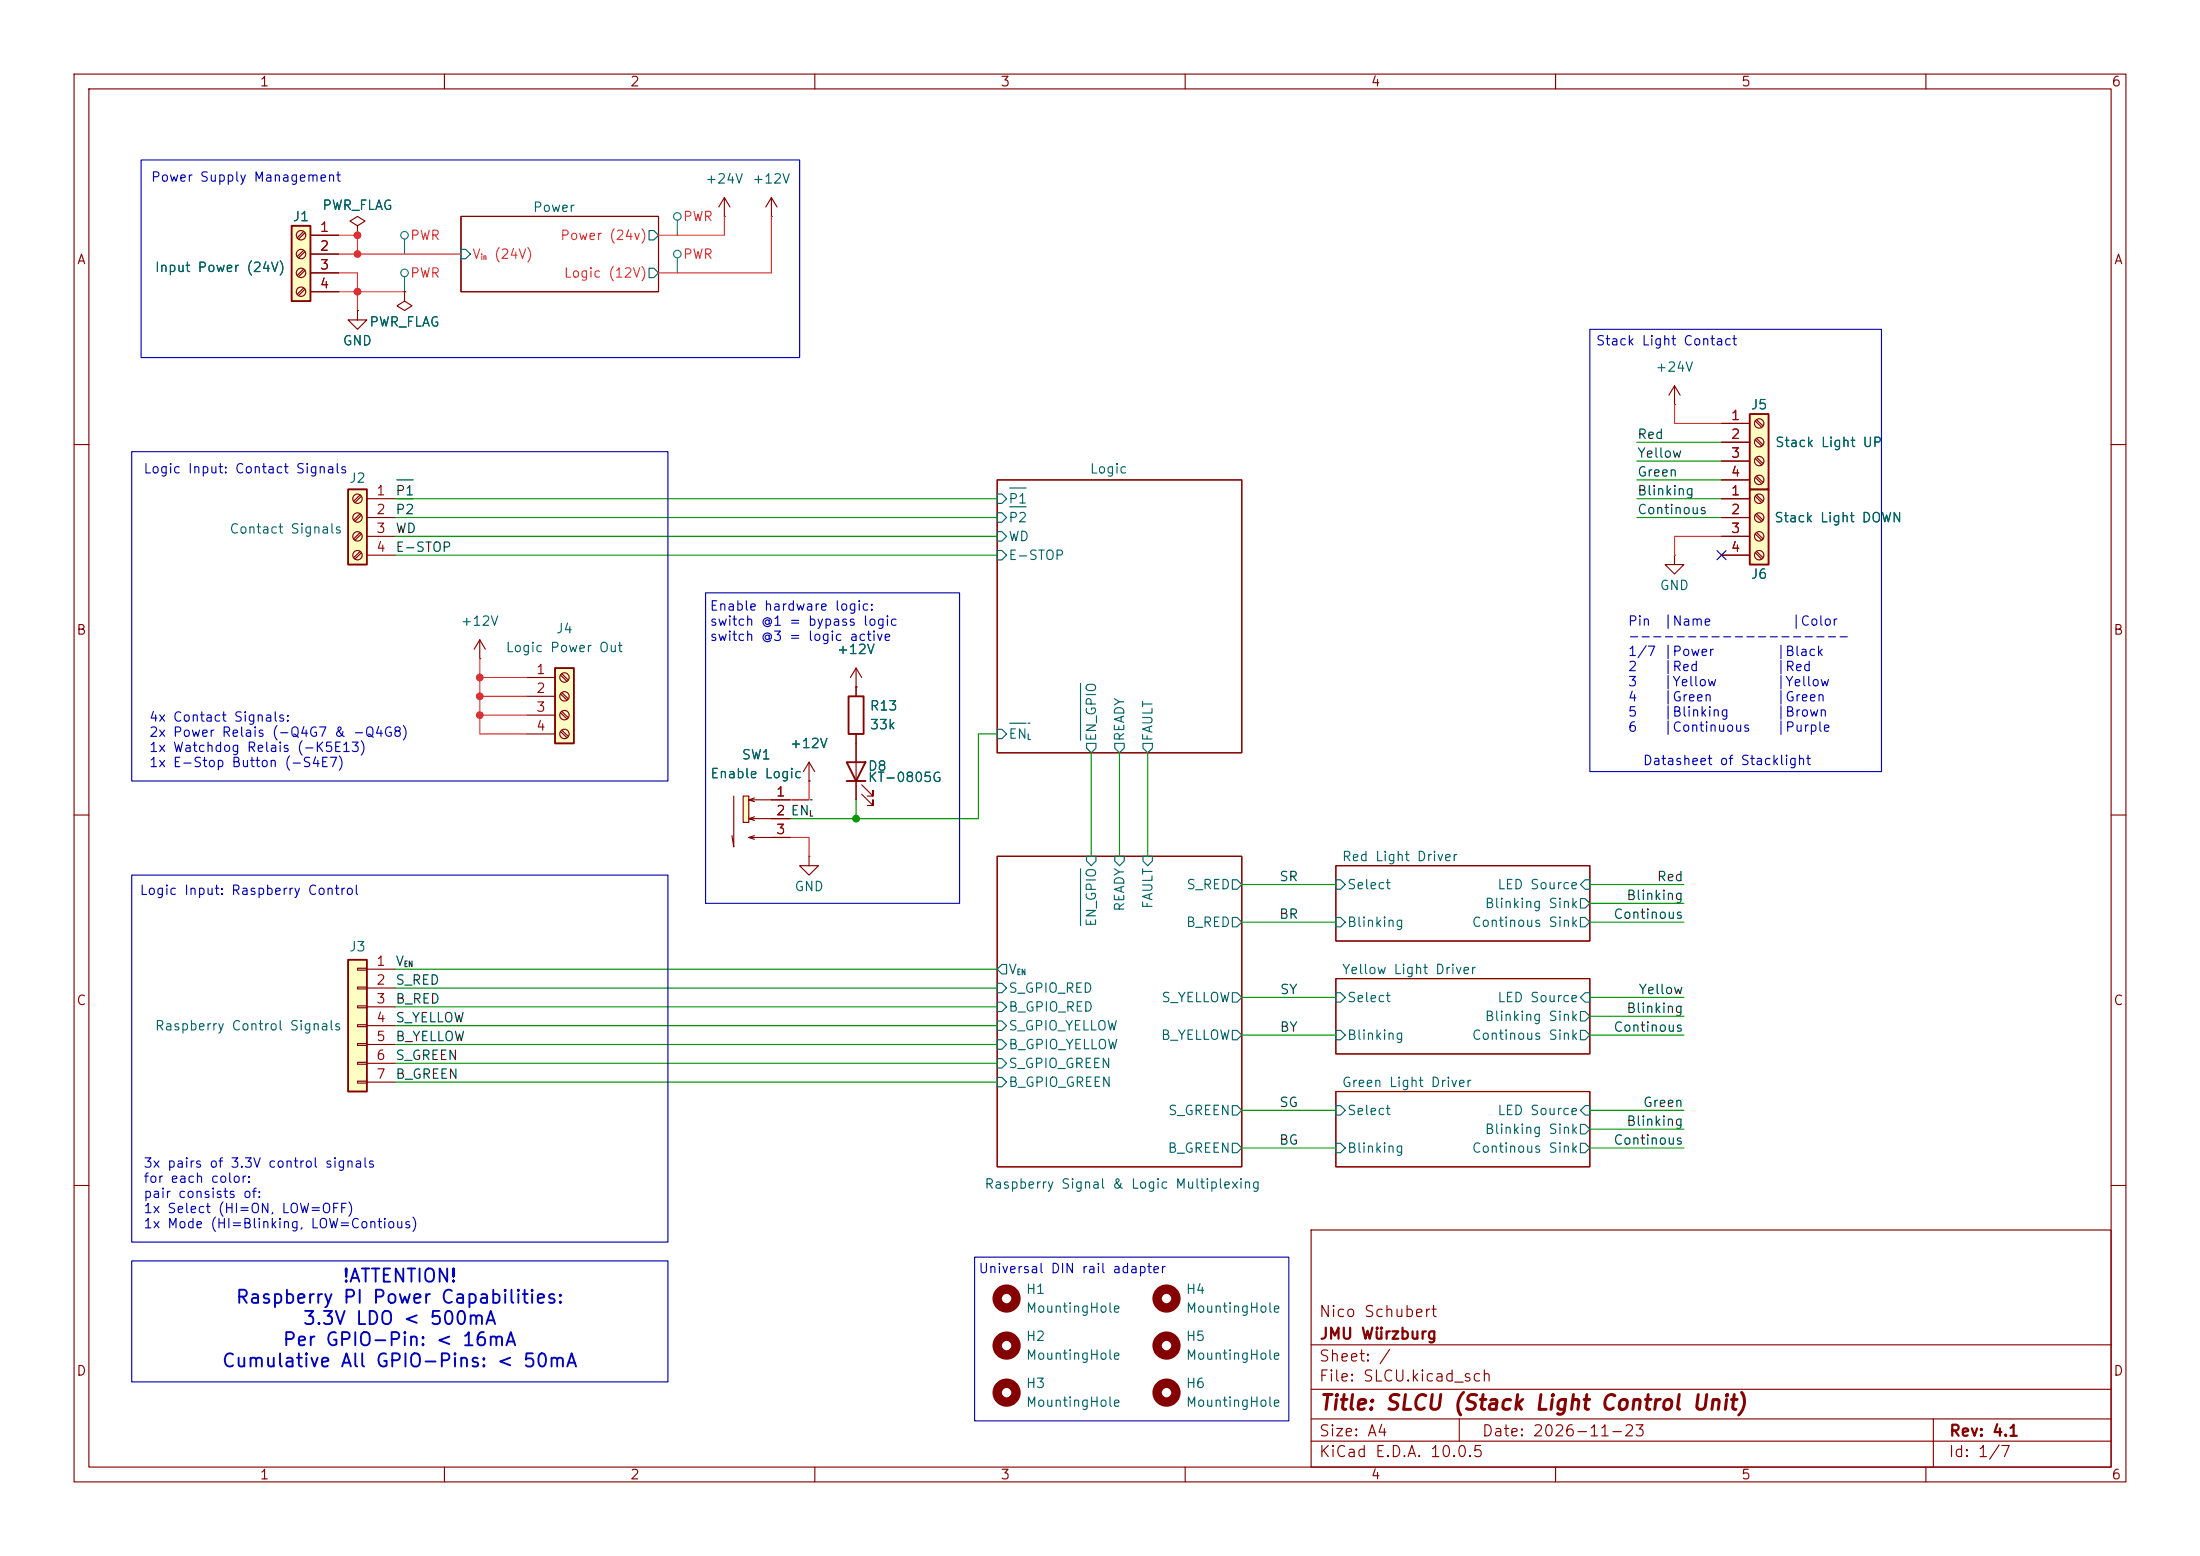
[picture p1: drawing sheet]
<svg xmlns="http://www.w3.org/2000/svg" width="297mm" height="210mm" viewBox="0 0 297 210" stroke-linecap="round" stroke-linejoin="round" font-family="sans-serif">
<g fill="none" stroke="#840000" stroke-width=".15">
<path d="M10 10h277v190h-277zM12 12h273v186h-273zM60 10v2M110 10v2M160 10v2M210 10v2M260 10v2M48.3 30.5l1-.7-1-.6-1.1 .6 1.1 .7v1.3M48.3 31.8h.1M62.2 29.2h26.7v10.2h-26.7zM104.1 29.2h.1M104.1 26.7l-.7 1.2"/>
<path d="M104.1 26.7l.8 1.2M104.1 26.7v2.5M226.1 54.6h.1M226.1 52.1l-.8 1.2M226.1 52.1l.7 1.2M226.1 52.1v2.5M10 60h2M134.6 64.8h33v36.8h-33zM285 60h2M10 110h2M115.6 100.3v7.7M116.3 107.2l1.6 1.5v-.7v.7h-.8"/>
<path d="M116.3 105.9l1.6 1.5v-.7v.7h-.8M134.6 115.6h33v41.9h-33zM180.3 116.8h34.3v10.2h-34.3zM285 110h2M180.3 132.1h34.3v10.1h-34.3zM180.3 147.3h34.3v10.2h-34.3zM10 160h2M177 166h108v32h-108zM285 160h2M60 198v2M110 198v2M160 198v2"/>
<path d="M177 194.5h108M177 191.5h108M177 187.5h108M177 181.5h108M197 191.5v3M210 198v2M260 198v2M261 191.5v6.5"/>
</g>
<g fill="none" stroke="#006464" stroke-width=".15">
<path d="M62.2 33.7h.7l.6 .6-.6 .6h-.7zM87.6 31.1h.7l.6 .7-.6 .6h-.7zM87.6 36.2h.7l.6 .6-.6 .7h-.7zM134.6 74.3h.7l.6 .6-.6 .7h-.7zM134.6 71.8h.7l.6 .6-.6 .6h-.7zM134.6 66.7h.7l.6 .6-.6 .6h-.7zM134.6 69.2h.7l.6 .7-.6 .6h-.7zM136.3 65.9h2.2M136.3 68.4h2.2M134.6 98.4h.7l.6 .7-.6 .6h-.7zM136.3 97.6h2.2M138.8 97.6h.2"/>
<path d="M145.9 92.2v7.7M145.9 117.3v7.6M146.7 115.6h1.3v.6l-.7 .6-.6-.6zM146.7 100.3h1.3v.7l-.7 .6-.6-.6zM150.5 115.6h1.3v.6l-.7 .6-.6-.6zM150.5 100.3h1.3v.7l-.7 .6-.6-.6zM154.3 115.6h1.3v.6l-.7 .6-.6-.6zM154.3 100.3h1.3v.7l-.7 .6-.6-.6zM166.4 118.7h.6l.6 .7-.6 .6h-.6zM180.3 118.7h.7l.6 .7-.6 .6h-.7zM214 118.7h.6v1.3h-.6l-.6-.6zM134.6 132.7h.7l.6 .7-.6 .6h-.7z"/>
<path d="M134.6 137.8h.7l.6 .6-.6 .7h-.7zM134.6 135.3h.7l.6 .6-.6 .6h-.7zM135.3 130.2h.6v1.2h-.6l-.7-.6zM166.4 134h.6l.6 .6-.6 .7h-.6zM166.4 123.8h.6l.6 .7-.6 .6h-.6zM166.4 139.1h.6l.6 .6-.6 .6h-.6zM180.3 123.8h.7l.6 .7-.6 .6h-.7zM180.3 134h.7l.6 .6-.6 .7h-.7zM180.3 139.1h.7l.6 .6-.6 .6h-.7zM213.4 121.3h.6l.6 .6-.6 .7h-.6zM213.4 123.8h.6l.6 .7-.6 .6h-.6zM213.4 136.5h.6l.6 .7-.6 .6h-.6z"/>
<path d="M213.4 139.1h.6l.6 .6-.6 .6h-.6zM214 134h.6v1.3h-.6l-.6-.7zM134.6 142.9h.7l.6 .6-.6 .6h-.7zM134.6 145.4h.7l.6 .7-.6 .6h-.7zM134.6 140.3h.7l.6 .7-.6 .6h-.7zM166.4 149.2h.6l.6 .7-.6 .6h-.6zM166.4 154.3h.6l.6 .6-.6 .7h-.6zM180.3 149.2h.7l.6 .7-.6 .6h-.7zM180.3 154.3h.7l.6 .6-.6 .7h-.7zM213.4 151.8h.6l.6 .6-.6 .6h-.6zM213.4 154.3h.6l.6 .6-.6 .7h-.6zM214 149.2h.6v1.3h-.6l-.6-.6z"/>
</g>
<path d="M114.3 102.9h2.5l-1.2 2.5zM114.3 105.4h2.5" fill="none" stroke="#840000" stroke-width=".25"/>
<path d="M47 129.5h2.5v17.8h-2.5z" fill="#ffffc2"/>
<path d="M47 129.5h2.5v17.8h-2.5z" fill="none" stroke="#840000" stroke-width=".25"/>
<g fill="none" stroke="#840000" stroke-width=".15">
<path d="M48.3 130.7h1.2v.2h-1.2zM48.3 133.2h1.2v.3h-1.2zM48.3 135.8h1.2v.2h-1.2zM48.3 138.3h1.2v.3h-1.2zM49.5 130.8h3.8M49.5 133.4h3.8M49.5 135.9h3.8M49.5 138.4h3.8M48.3 140.8h1.2v.3h-1.2zM48.3 143.4h1.2v.2h-1.2zM48.3 145.9h1.2v.3h-1.2zM49.5 141h3.8"/>
<path d="M49.5 143.5h3.8M49.5 146.1h3.8"/>
</g>
<path d="M236.2 66h2.6v10.2h-2.6z" fill="#ffffc2"/>
<path d="M236.2 66h2.6v10.2h-2.6z" fill="none" stroke="#840000" stroke-width=".25"/>
<g fill="none" stroke="#840000" stroke-width=".15">
<path d="M226.1 74.9v1.3h-1.3l1.3 1.3 1.2-1.3h-1.2M226.1 74.9h.1M232.4 67.3h3.8M232.4 69.9h3.8M232.4 72.4h3.8M232.4 74.9h3.8M237 67l.8 .8M237 69.5l.8 .9M237 72.1l.8 .8M237 74.6l.8 .8M237.1 66.8l.9 .8M237.1 69.3l.9 .9"/>
<path d="M237.1 71.9l.9 .8M237.1 74.4l.9 .9"/>
<circle cx="237.5" cy="69.8" r=".63"/>
<circle cx="237.5" cy="67.3" r=".63"/>
<circle cx="237.5" cy="72.4" r=".63"/>
<circle cx="237.5" cy="74.9" r=".63"/>
</g>
<path d="M39.4 30.5h2.5v10.1h-2.5z" fill="#ffffc2"/>
<path d="M39.4 30.5h2.5v10.1h-2.5z" fill="none" stroke="#840000" stroke-width=".25"/>
<g fill="none" stroke="#840000" stroke-width=".15">
<path d="M41 31.2l-.9 .9M41 33.8l-.9 .8M41 36.3l-.9 .9M41 38.9l-.9 .8M41.2 31.4l-.9 .9M41.2 34l-.9 .8M41.2 36.5l-.9 .8M41.2 39l-.9 .9M41.9 31.8h3.8M41.9 34.3h3.8M41.9 36.8h3.8M41.9 39.4h3.8"/>
<path d="M109.2 115.6v1.2h1.3l-1.3 1.3-1.3-1.3h1.3M109.2 115.6h.1M109.2 105.4h.1M109.2 102.9l-.7 1.2M109.2 102.9l.8 1.2M109.2 102.9v2.5"/>
<circle cx="40.6" cy="34.3" r=".63"/>
<circle cx="40.6" cy="36.8" r=".63"/>
<circle cx="40.6" cy="39.4" r=".63"/>
<circle cx="40.6" cy="31.7" r=".63"/>
</g>
<path d="M100.3 107.4h.8v3.6h-.8z" fill="#ffffc2"/>
<path d="M99.1 107.4v6.9l-.3-1.5M100.3 107.4h.8v3.6h-.8zM101.8 107.7l-.7 .3M101.8 110.2l-.7 .3M101.8 112.8l-.7 .2M106.7 108h-5.6l.7 .2M106.7 110.5h-5.6l.7 .2M106.7 113h-5.6l.7 .3" fill="none" stroke="#840000" stroke-width=".15"/>
<path d="M236.2 55.9h2.6v10.1h-2.6z" fill="#ffffc2"/>
<path d="M236.2 55.9h2.6v10.1h-2.6z" fill="none" stroke="#840000" stroke-width=".25"/>
<g fill="none" stroke="#840000" stroke-width=".15">
<path d="M54.6 39.4v1.2l-1 .7 1 .6 1-.6-1-.7M54.6 39.4h.1M97.8 29.2h.1M97.8 26.7l-.8 1.2M97.8 26.7l.8 1.2M97.8 26.7v2.5M48.3 41.9v1.3h-1.3l1.3 1.3 1.2-1.3h-1.2M48.3 41.9h.1M232.4 57.2h3.8M232.4 59.7h3.8M237 56.8l.8 .9M237 59.4l.8 .8"/>
<path d="M237.1 56.6l.9 .9M237.1 59.2l.9 .8M232.4 62.2h3.8M232.4 64.8h3.8M237 61.9l.8 .8M237 64.4l.8 .9M237.1 61.7l.9 .9M237.1 64.3l.9 .8M115.6 92.7h.1M115.6 90.2l-.8 1.2M115.6 90.2l.7 1.2M115.6 90.2v2.5"/>
<circle cx="237.5" cy="57.1" r=".63"/>
<circle cx="237.5" cy="59.7" r=".63"/>
<circle cx="237.5" cy="62.2" r=".63"/>
<circle cx="237.5" cy="64.8" r=".63"/>
</g>
<g fill="none" stroke="#840000" stroke-width="1.3">
<circle cx="135.9" cy="175.3" r="1.27"/>
<circle cx="157.5" cy="175.3" r="1.27"/>
<circle cx="135.9" cy="188" r="1.27"/>
<circle cx="135.9" cy="181.6" r="1.27"/>
<circle cx="157.5" cy="188" r="1.27"/>
<circle cx="157.5" cy="181.6" r="1.27"/>
</g>
<path d="M74.9 90.2h2.6v10.1h-2.6z" fill="#ffffc2"/>
<path d="M74.9 90.2h2.6v10.1h-2.6z" fill="none" stroke="#840000" stroke-width=".25"/>
<g fill="none" stroke="#840000" stroke-width=".15">
<path d="M71.1 91.4h3.8M71.1 94h3.8M71.1 96.5h3.8M71.1 99.1h3.8M75.7 91.1l.8 .8M75.7 93.6l.8 .9M75.7 96.2l.8 .8M75.7 98.7l.8 .9M75.8 90.9l.9 .9M75.8 93.5l.9 .8M75.8 96l.9 .9M75.8 98.6l.9 .8"/>
<circle cx="76.2" cy="99.1" r=".63"/>
<circle cx="76.2" cy="96.5" r=".63"/>
<circle cx="76.2" cy="91.4" r=".63"/>
<circle cx="76.2" cy="94" r=".63"/>
</g>
<path d="M47 66h2.5v10.2h-2.5z" fill="#ffffc2"/>
<path d="M47 66h2.5v10.2h-2.5zM114.6 94h2v5.1h-2z" fill="none" stroke="#840000" stroke-width=".25"/>
<g fill="none" stroke="#840000" stroke-width=".15">
<path d="M41.9 31.8h3.8M41.9 34.3h3.8M41.9 36.8h3.8M41.9 39.4h3.8M48.3 31.8h.1M54.6 39.4h.1M48.3 41.9h.1M232.4 57.2h3.8M232.4 59.7h3.8M48.6 66.8l-.8 .8M48.6 69.3l-.8 .9M48.6 71.9l-.8 .8"/>
<path d="M48.6 74.4l-.8 .9M48.8 67l-.9 .8M48.8 69.5l-.9 .9M48.8 72.1l-.9 .8M48.8 74.6l-.9 .8M49.5 67.3h3.8M49.5 69.9h3.8M49.5 72.4h3.8M49.5 74.9h3.8M232.4 67.3h3.8M232.4 69.9h3.8M232.4 72.4h3.8"/>
<path d="M232.4 74.9h3.8M232.4 62.2h3.8M232.4 64.8h3.8M64.8 88.9h.1M64.8 86.4l-.8 1.2M64.8 86.4l.7 1.2M64.8 86.4v2.5M115.6 92.7h.1M115.6 92.7v1.3M115.6 99.1v3.8M104.1 108h2.6M104.1 110.5h2.6"/>
<path d="M104.1 113h2.6M109.2 105.4h.1M115.6 105.4v2.6"/>
<circle cx="48.3" cy="67.3" r=".63"/>
<circle cx="48.3" cy="69.8" r=".63"/>
<circle cx="48.3" cy="74.9" r=".63"/>
<circle cx="48.3" cy="72.4" r=".63"/>
</g>
<g fill="none" stroke="#484848" stroke-width=".15">
<path d="M54.6 32.3v2M54.6 37.3v2.1M91.4 29.7v2.1M91.4 34.8v2"/>
<circle cx="54.6" cy="31.8" r=".51"/>
<circle cx="54.6" cy="36.8" r=".51"/>
<circle cx="91.4" cy="34.3" r=".51"/>
<circle cx="91.4" cy="29.2" r=".51"/>
</g>
<path d="M53.6 64.8h2.2M53.6 67.3h2.2M106.9 107.9h2.2M109.4 107.9h.2" fill="none" stroke="#0f0f0f" stroke-width=".15"/>
<g fill="none" stroke="#009600" stroke-width=".15">
<path d="M221 59.7h11.4M53.3 69.9h81.3M53.3 67.3h81.3M53.3 74.9h81.3M53.3 72.4h81.3M221 62.2h11.4M221 69.9h11.4M221 64.8h11.4M221 67.3h11.4M134.6 99.1h-2.5v11.4h-25.4M115.6 108v2.5M147.3 101.6v14"/>
<path d="M151.1 101.6v14M154.9 101.6v14M167.6 119.4h12.7M214.6 119.4h12.7M53.3 135.9h81.3M53.3 133.4h81.3M53.3 138.4h81.3M53.3 130.8h81.3M167.6 124.5h12.7M167.6 139.7h12.7M167.6 134.6h12.7M214.6 124.5h12.7"/>
<path d="M214.6 121.9h12.7M214.6 139.7h12.7M214.6 134.6h12.7M214.6 137.2h12.7M53.3 141h81.3M53.3 146.1h81.3M53.3 143.5h81.3M167.6 149.9h12.7M167.6 154.9h12.7M214.6 149.9h12.7M214.6 152.4h12.7M214.6 154.9h12.7"/>
</g>
<g fill="none" stroke="#ff2c33" stroke-width=".15">
<path d="M45.7 31.8h2.6v2.5M45.7 34.3h16.5M45.7 36.8h2.6v5.1M45.7 39.4h8.9M97.8 29.2v2.6h-8.9M104.1 29.2v7.6h-15.2M226.1 54.6v2.6h6.3M232.4 72.4h-6.3v2.5M64.8 91.4h6.3M64.8 88.9v10.2h6.3M64.8 94h6.3M64.8 96.5h6.3"/>
<path d="M106.7 113h2.5v2.6M109.2 105.4v2.6h-2.5"/>
</g>
<path d="M231.8 74.3l1.2 1.2M233 74.3l-1.2 1.2" fill="none" stroke="#000084" stroke-width=".15"/>
<path d="M19 21.6h88.9v26.7h-88.9zM214.6 44.5h39.4v59.6h-39.4zM17.8 61h72.4v44.4h-72.4zM95.2 80h34.3v41.9h-34.3zM17.8 118.1h72.4v49.5h-72.4zM17.8 170.2h72.4v16.3h-72.4zM131.6 169.7h42.4v22.1h-42.4z" fill="none" stroke="#0000c2" stroke-width=".15"/>
<g fill="#ff2c33" stroke="#ff2c33" stroke-width=".14">
<circle cx="64.8" cy="94" r=".46"/>
<circle cx="64.8" cy="96.5" r=".46"/>
<circle cx="48.3" cy="31.8" r=".46"/>
<circle cx="48.3" cy="34.3" r=".46"/>
<circle cx="48.3" cy="39.4" r=".46"/>
<circle cx="64.8" cy="91.4" r=".46"/>
</g>
<circle cx="115.6" cy="110.5" r=".46" fill="#009600" stroke="#009600" stroke-width=".14"/>
<text font-size="2" fill="#840000" x="178" y="190.8">Title: SLCU (Stack Light Control Unit)</text>
<g font-size="1.8" fill="#0000c2">
<text x="46.1" y="173.5">!ATTENTION!</text>
<text x="31.7" y="176.4">Raspberry PI Power Capabilities:</text>
<text x="40.8" y="179.2">3.3V LDO &lt; 500mA</text>
<text x="29.8" y="185">Cumulative All GPIO-Pins: &lt; 50mA</text>
<text x="38" y="182.1">Per GPIO-Pin: &lt; 16mA</text>
</g>
<g font-size="1.5" fill="#840000">
<text x="178" y="178.1">Nico Schubert</text>
<text x="178" y="184.1">Sheet: /</text>
<text x="178" y="181.1">JMU Würzburg</text>
<text x="178" y="186.8">File: SLCU.kicad_sch</text>
<text x="178" y="197">KiCad E.D.A. 10.0.5</text>
<text x="178" y="194.2">Size: A4</text>
<text x="200" y="194.2">Date: 2026-11-23</text>
<text x="263" y="197">Id: 1/7</text>
<text x="263" y="194.2">Rev: 4.1</text>
</g>
<g font-size="1.3" fill="#840000">
<text x="35" y="12">1</text>
<text x="85" y="12">2</text>
<text x="135" y="12">3</text>
<text x="185" y="12">4</text>
<text x="235" y="12">5</text>
<text x="285" y="12">6</text>
<text x="10.3" y="36">A</text>
<text x="285.3" y="36">A</text>
<text x="10.2" y="86">B</text>
<text x="285.2" y="86">B</text>
<text x="10.2" y="136">C</text>
<text x="285.2" y="136">C</text>
<text x="10.2" y="186">D</text>
<text x="285.2" y="186">D</text>
<text x="35" y="200">1</text>
<text x="85" y="200">2</text>
<text x="135" y="200">3</text>
<text x="185" y="200">4</text>
<text x="235" y="200">5</text>
<text x="285" y="200">6</text>
</g>
<g font-size="1.3" fill="#0000c2">
<text x="20.3" y="24.8">Power Supply Management</text>
<text x="215.4" y="46.9">Stack Light Contact</text>
<text x="19.3" y="64.2">Logic Input: Contact Signals</text>
<text x="95.7" y="82.7">Enable hardware logic:</text>
<text x="95.7" y="84.8">switch @1 = bypass logic</text>
<text x="95.7" y="86.8">switch @3 = logic active</text>
<text x="219.7" y="84.8">Pin</text>
<text x="219.7" y="86.8">-------------------</text>
<text x="219.7" y="88.9">1/7 |Power</text>
<text x="224.5" y="84.8">|Name</text>
<text x="239.7" y="88.9">|Black</text>
<text x="241.8" y="84.8">|Color</text>
<text x="219.7" y="90.9">2</text>
<text x="219.7" y="92.9">3</text>
<text x="219.7" y="95">4</text>
<text x="224.5" y="90.9">|Red</text>
<text x="224.5" y="92.9">|Yellow</text>
<text x="224.5" y="95">|Green</text>
<text x="239.7" y="90.9">|Red</text>
<text x="239.7" y="92.9">|Yellow</text>
<text x="239.7" y="95">|Green</text>
<text x="20" y="97.7">4x Contact Signals:</text>
<text x="20" y="99.8">2x Power Relais (-Q4G7 &amp; -Q4G8)</text>
<text x="20" y="101.8">1x Watchdog Relais (-K5E13)</text>
<text x="219.7" y="97">5</text>
<text x="219.7" y="99.1">6</text>
<text x="224.5" y="97">|Blinking</text>
<text x="224.5" y="99.1">|Continuous</text>
<text x="239.7" y="97">|Brown</text>
<text x="239.7" y="99.1">|Purple</text>
<text x="20" y="103.9">1x E-Stop Button (-S4E7)</text>
<text x="221.7" y="103.6">Datasheet of Stacklight</text>
<text x="18.8" y="121.1">Logic Input: Raspberry Control</text>
<text x="19.3" y="157.9">3x pairs of 3.3V control signals</text>
<text x="19.3" y="160">for each color:</text>
<text x="19.3" y="162">pair consists of:</text>
<text x="19.3" y="164.1">1x Select (HI=ON, LOW=OFF)</text>
<text x="19.3" y="166.1">1x Mode (HI=Blinking, LOW=Contious)</text>
<text x="132" y="172.2">Universal DIN rail adapter</text>
</g>
<g font-size="1.3" fill="#006464">
<text x="43.4" y="28.6">PWR_FLAG</text>
<text x="71.9" y="28.9">Power</text>
<text x="95.1" y="25.1">+24V</text>
<text x="101.5" y="25.1">+12V</text>
<text x="39.4" y="30.2">J1</text>
<text x="20.8" y="37">Input Power (24V)</text>
<text x="46.2" y="46.9">GND</text>
<text x="49.8" y="44.4">PWR_FLAG</text>
<text x="223.4" y="50.5">+24V</text>
<text x="236.3" y="55.6">J5</text>
<text x="47" y="65.5">J2</text>
<text x="147" y="64.2">Logic</text>
<text x="239.6" y="60.7">Stack Light UP</text>
<text x="136.1" y="68.3">P1</text>
<text x="136.1" y="70.8">P2</text>
<text x="239.4" y="70.8">Stack Light DOWN</text>
<text x="30.9" y="72.3">Contact Signals</text>
<text x="136.1" y="75.9">E-STOP</text>
<text x="136.1" y="73.4">WD</text>
<text x="224" y="80">GND</text>
<text x="236.3" y="78.4">J6</text>
<text x="62.1" y="84.8">+12V</text>
<text x="68.2" y="88.3">Logic Power Out</text>
<text x="75" y="85.8">J4</text>
<text x="112.9" y="88.6">+12V</text>
<text x="106.6" y="101.3">+12V</text>
<text x="117.3" y="96.2">R13</text>
<text x="117.3" y="98.8">33k</text>
<text x="136.1" y="100">EN</text>
<text x="148.3" y="100.2" transform="rotate(-90 148.3 100.2)">EN_GPIO</text>
<text x="152.1" y="100.2" transform="rotate(-90 152.1 100.2)">READY</text>
<text x="155.9" y="100.2" transform="rotate(-90 155.9 100.2)">FAULT</text>
<text x="95.8" y="105.4">Enable Logic</text>
<text x="100" y="102.8">SW1</text>
<text x="117.1" y="104.3">D8</text>
<text x="117.1" y="105.9">KT-0805G</text>
<text x="181.1" y="116.6">Red Light Driver</text>
<text x="107.2" y="120.6">GND</text>
<text x="148.3" y="125.2" transform="rotate(-90 148.3 125.2)">EN_GPIO</text>
<text x="152.1" y="123.1" transform="rotate(-90 152.1 123.1)">READY</text>
<text x="155.9" y="122.8" transform="rotate(-90 155.9 122.8)">FAULT</text>
<text x="160" y="125.4">B_RED</text>
<text x="160.1" y="120.3">S_RED</text>
<text x="181.8" y="120.3">Select</text>
<text x="181.8" y="125.4">Blinking</text>
<text x="198.6" y="125.4">Continous Sink</text>
<text x="200.4" y="122.9">Blinking Sink</text>
<text x="202.1" y="120.3">LED Source</text>
<text x="47" y="128.7">J3</text>
<text x="136.1" y="131.8">V</text>
<text x="181.1" y="131.8">Yellow Light Driver</text>
<text x="136.1" y="134.3">S_GPIO_RED</text>
<text x="136.1" y="136.9">B_GPIO_RED</text>
<text x="156.7" y="135.6">S_YELLOW</text>
<text x="181.8" y="135.6">Select</text>
<text x="202.1" y="135.6">LED Source</text>
<text x="20.8" y="139.4">Raspberry Control Signals</text>
<text x="136.1" y="139.4">S_GPIO_YELLOW</text>
<text x="136.1" y="141.9">B_GPIO_YELLOW</text>
<text x="156.6" y="140.7">B_YELLOW</text>
<text x="181.8" y="140.7">Blinking</text>
<text x="198.6" y="140.7">Continous Sink</text>
<text x="200.4" y="138.1">Blinking Sink</text>
<text x="136.1" y="144.5">S_GPIO_GREEN</text>
<text x="136.1" y="147">B_GPIO_GREEN</text>
<text x="181.1" y="147">Green Light Driver</text>
<text x="157.5" y="155.9">B_GREEN</text>
<text x="157.6" y="150.8">S_GREEN</text>
<text x="181.8" y="150.8">Select</text>
<text x="181.8" y="155.9">Blinking</text>
<text x="198.6" y="155.9">Continous Sink</text>
<text x="200.4" y="153.4">Blinking Sink</text>
<text x="202.1" y="150.8">LED Source</text>
<text x="132.8" y="160.7">Raspberry Signal &amp; Logic Multiplexing</text>
<text x="138.4" y="175">H1</text>
<text x="138.4" y="177.5">MountingHole</text>
<text x="160" y="175">H4</text>
<text x="160" y="177.5">MountingHole</text>
<text x="138.4" y="181.3">H2</text>
<text x="138.4" y="183.8">MountingHole</text>
<text x="160" y="181.3">H5</text>
<text x="160" y="183.8">MountingHole</text>
<text x="138.4" y="187.7">H3</text>
<text x="138.4" y="190.2">MountingHole</text>
<text x="160" y="187.7">H6</text>
<text x="160" y="190.2">MountingHole</text>
</g>
<g font-size="1.3" fill="#a90000">
<text x="43.1" y="31.6">1</text>
<text x="43.1" y="34.2">2</text>
<text x="43.1" y="36.7">3</text>
<text x="43.1" y="39.2">4</text>
<text x="233.6" y="57">1</text>
<text x="233.6" y="59.6">2</text>
<text x="233.6" y="62.1">3</text>
<text x="233.6" y="64.6">4</text>
<text x="50.7" y="67.2">1</text>
<text x="50.7" y="69.7">2</text>
<text x="233.6" y="67.2">1</text>
<text x="233.6" y="69.7">2</text>
<text x="50.7" y="72.3">3</text>
<text x="50.7" y="74.8">4</text>
<text x="233.6" y="72.3">3</text>
<text x="233.6" y="74.8">4</text>
<text x="72.3" y="91.3">1</text>
<text x="72.3" y="93.8">2</text>
<text x="72.3" y="96.4">3</text>
<text x="72.3" y="98.9">4</text>
<text x="104.7" y="107.8">1</text>
<text x="104.7" y="110.4">2 EN</text>
<text x="104.7" y="112.9">3</text>
<text x="104.7" y="110.4">2</text>
<text x="50.7" y="130.7">1</text>
<text x="50.7" y="133.2">2</text>
<text x="50.7" y="135.8">3</text>
<text x="50.7" y="138.3">4</text>
<text x="50.7" y="140.8">5</text>
<text x="50.7" y="143.4">6</text>
<text x="50.7" y="145.9">7</text>
</g>
<g font-size="1.3" fill="#ff2c33">
<text x="55.3" y="32.7">PWR</text>
<text x="63.7" y="35.3">V</text>
<text x="66.6" y="35.3">(24V)</text>
<text x="75.5" y="32.7">Power (24v)</text>
<text x="92.1" y="30.2">PWR</text>
<text x="92.1" y="35.3">PWR</text>
<text x="55.3" y="37.8">PWR</text>
<text x="76" y="37.8">Logic (12V)</text>
</g>
<g font-size="1.3" fill="#0f0f0f">
<text x="221" y="59.6">Red</text>
<text x="221" y="64.6">Green</text>
<text x="221" y="62.1">Yellow</text>
<text x="53.3" y="67.2">P1</text>
<text x="53.3" y="69.7">P2</text>
<text x="221" y="69.7">Continous</text>
<text x="221" y="67.2">Blinking</text>
<text x="53.3" y="74.8">E-STOP</text>
<text x="53.3" y="72.3">WD</text>
<text x="172.6" y="119.3">SR</text>
<text x="223.6" y="119.3">Red</text>
<text x="172.6" y="124.3">BR</text>
<text x="217.7" y="124.3">Continous</text>
<text x="219.5" y="121.8">Blinking</text>
<text x="53.3" y="130.7">V</text>
<text x="53.3" y="133.2">S_RED</text>
<text x="53.3" y="135.8">B_RED</text>
<text x="172.7" y="134.5">SY</text>
<text x="219.5" y="137">Blinking</text>
<text x="221.1" y="134.5">Yellow</text>
<text x="53.3" y="140.8">B_YELLOW</text>
<text x="53.3" y="143.4">S_GREEN</text>
<text x="53.3" y="138.3">S_YELLOW</text>
<text x="172.7" y="139.6">BY</text>
<text x="217.7" y="139.6">Continous</text>
<text x="53.3" y="145.9">B_GREEN</text>
<text x="172.6" y="149.7">SG</text>
<text x="221.7" y="149.7">Green</text>
<text x="172.6" y="154.8">BG</text>
<text x="217.7" y="154.8">Continous</text>
<text x="219.5" y="152.3">Blinking</text>
</g>
<text font-size=".8" fill="#ff2c33" x="64.8" y="35.3">in</text>
<g font-size=".8" fill="#006464">
<text x="138.6" y="100">L</text>
<text x="137.2" y="131.8">EN</text>
</g>
<g font-size=".8" fill="#0f0f0f">
<text x="109.2" y="110.4">L</text>
<text x="54.5" y="130.7">EN</text>
</g>
</svg>
